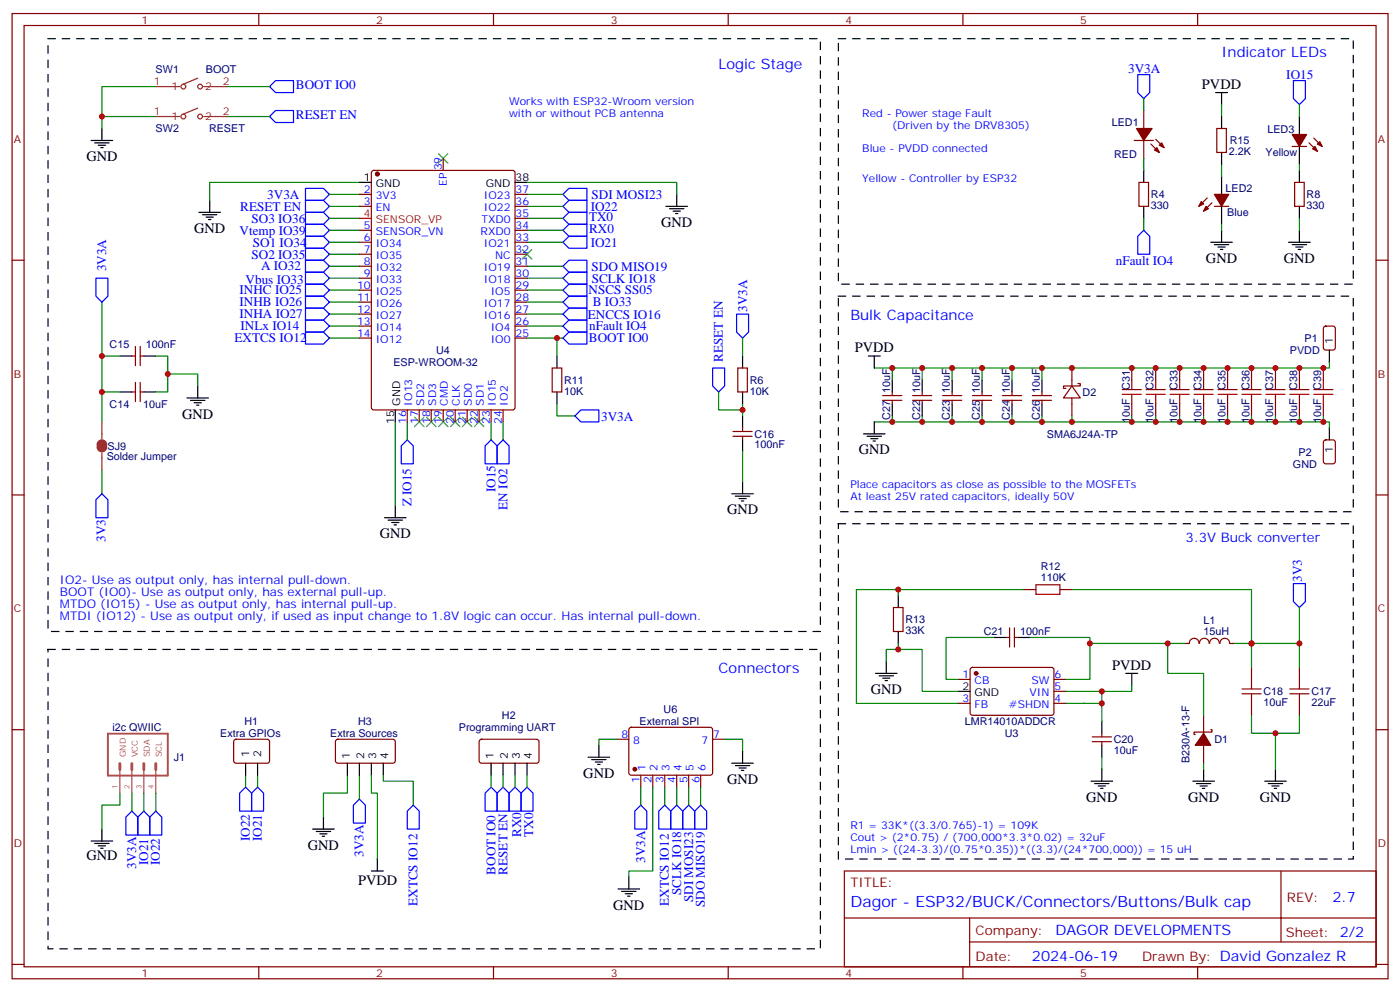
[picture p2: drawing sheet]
<svg xmlns="http://www.w3.org/2000/svg" width="412mm" height="292mm" viewBox="0 0 412 292" stroke-linecap="round" stroke-linejoin="round" font-family="sans-serif">
<g fill="none" stroke="#870000" stroke-width=".35">
<path d="M3.6 4h405.3v284.3h-405.3zM7.1 7.5h398.3v277.3h-398.3zM76.2 4v3.5M145.4 4v3.5M214.5 4v3.5M283.7 4v3.5M352.8 4v3.5M336.9 32.6v5.3M358.5 37.9h2.8v7h-2.8zM105.9 57.3h3.5M109.6 50.4l.5-.2h40.9l.7 .4v69.5l-.4 .6-41.2 .1-.6-.5-.1-69.4zM130.6 46.7v3.5"/>
<path d="M151.7 57.3h3.6M334.1 41.4h5.7M335.5 53.7h2.8v7.1h-2.8zM336.9 41.4v5.3M339.1 42.4l2.4 2.5M340.5 41l2.4 2.5M355.6 58.3l-2.4 2.5M357 59.7l-2.4 2.5M380.7 43.1h4.2M381.4 53.7h2.8v7.1h-2.8zM385.6 42.1l2.5 2.5M387 40.7l2.5 2.4"/>
<path d="M3.6 76.7h3.5M105.9 60.8h3.5M105.9 67.8h3.5M105.9 71.4h3.5M105.9 74.9h3.5M105.9 78.4h3.5M151.7 60.8h3.6M151.7 67.8h3.6M151.7 71.4h3.6M151.7 74.9h3.6M151.7 78.4h3.6M151.7 64.3h3.6"/>
<path d="M357.8 60.8h4.2M405.4 76.7h3.5M105.9 82h3.5M105.9 85.5h3.5M105.9 89h3.5M105.9 92.5h3.5M105.9 96.1h3.5M105.9 99.6h3.5M151.7 82h3.6M151.7 85.5h3.6M151.7 89h3.6M151.7 92.5h3.6"/>
<path d="M151.7 96.1h3.6M151.7 99.6h3.6M390.1 96.3l.5-.2h2.1l.6 .4 .1 5.9-.5 .7h-2.3l-.7-.4v-5.9zM38.8 115.5h1.1M38.8 104.9h1.1M39.9 102.1v5.6M39.9 112.6v5.7M41.3 102.1v5.6M41.3 112.6v5.7M41.3 115.5h1.1M41.3 104.9h1.1M162.7 108.4h2.8v7.1h-2.8z"/>
<path d="M217.3 108.4h2.9v7.1h-2.9zM260 117.9h5.7M260 116.5h5.7M262.9 115.5v1M262.9 117.9v1.1M268.9 117.9h5.6M268.9 116.5h5.6M271.7 115.5v1M271.7 117.9v1.1M277.7 117.9h5.6M277.7 116.5h5.6M280.5 115.5v1"/>
<path d="M280.5 117.9v1.1M286.5 117.9h5.6M286.5 116.5h5.6M289.3 115.5v1M289.3 117.9v1.1M295.3 117.9h5.7M295.3 116.5h5.7M298.1 115.5v1M298.1 117.9v1.1M304.1 117.9h5.7M304.1 116.5h5.7M307 115.5v1"/>
<path d="M307 117.9v1.1M315.8 113.7l2.4 3.5h-4.9zM315.8 108.4v5.3M315.8 117.2v5.3M317.5 113h.7v.7h-4.9v.7h.7M333.4 108.4v3.5M333.4 119v3.5M340.5 108.4v3.5M340.5 119v3.5M347.5 108.4v3.5M347.5 119v3.5M354.6 108.4v3.5"/>
<path d="M354.6 119v3.5M361.6 108.4v3.5M361.6 119v3.5M368.7 108.4v3.5M368.7 119v3.5M375.7 108.4v3.5M375.7 119v3.5M382.8 108.4v3.5M382.8 119v3.5M389.9 108.4v3.5M389.9 119v3.5M120 120.8v3.5"/>
<path d="M123.5 120.8v3.5M127 120.8v3.5M130.6 120.8v3.5M134.1 120.8v3.5M137.6 120.8v3.5M141.1 120.8v3.5M144.7 120.8v3.5M148.2 120.8v3.5M215.9 127.1h5.7M215.9 128.5h5.7M218.8 126v1.1M218.8 128.5v1.1"/>
<path d="M390.1 129.8l.5-.2h2.1l.6 .4 .1 5.9-.5 .7h-2.3l-.7-.4v-5.9zM3.6 145.8h3.5M405.4 145.8h3.5M263.2 179h2.8v7h-2.8zM301.7 173.7h3.5M312.2 173.7h3.6M286 196.8l.5-.2 23.5 .1 .5 .6-.1 13-.6 .4-23.6-.1-.4-.6v-12.7zM296.4 187.8h1M297.4 185v5.6M298.8 185v5.6M298.8 187.8h1.1M349.3 189.5h1"/>
<path d="M350.4 189.5a1.41 1.41 0 0 1 1.4-1.5 1.41 1.41 0 0 1 1.4 1.5M353.4 189.5a1.41 1.41 0 0 1 1.4-1.5 1.41 1.41 0 0 1 1.4 1.5M356.4 189.5a1.41 1.41 0 0 1 1.4-1.5 1.41 1.41 0 0 1 1.4 1.5M359.4 189.5a1.41 1.41 0 0 1 1.4-1.5 1.41 1.41 0 0 1 1.4 1.5M362.3 189.5h1.1M368.7 196.6v3.5M382.8 196.6v3.5M3.6 214.9h3.5M69.1 218l.4-.2h9.5l.4 .7-.1 5.9-.6 .4h-9.4l-.5-.7v-5.6zM99 218l.5-.2h16.5l.5 .7-.1 5.9-.7 .4h-16.5l-.4-.7v-5.6zM141.4 218l.5-.2h16.5l.4 .7-.1 5.9-.6 .4h-16.5l-.5-.7v-5.6zM181.7 217.8h3.5"/>
<path d="M185.5 214.4l.4-.2 23.6 .1 .4 .6v13l-.7 .5-23.5-.1-.5-.7v-12.7zM209.9 217.8h3.6M282.3 200.1h3.5M282.3 207.2h3.5M310.5 200.1h3.5M310.5 207.2h3.5M310.5 203.7h3.5M321.8 218.5h5.6M321.8 217.1h5.6M324.6 216v1.1M324.6 218.5v1M354.6 210.7v5.3"/>
<path d="M354.6 219.5v5.3M356.7 214.9h.3v.8h-5.2v.7h.3M368.7 207.2v3.5M382.8 207.2v3.5M405.4 214.9h3.5M188.8 228.4v3.5M192.3 228.4v3.5M195.8 228.4v3.5M199.4 228.4v3.5M202.9 228.4v3.5M206.4 228.4v3.5M248.7 256.6h156.7v28.2h-156.7z"/>
<path d="M377.4 256.6v20.9M248.8 270.4h156.4M285.7 277.5h119.5M285.7 270.4v14.1M3.6 284.1h3.5M76.2 284.8v3.5M145.4 284.8v3.5M214.5 284.8v3.5M283.7 284.8v3.5M352.8 284.8v3.5M405.4 284.1h3.5"/>
</g>
<g fill="none" stroke="#000" stroke-width=".35">
<path d="M30 37.9v3.5M358.1 27.3h3.5M359.9 27.3v3.5M359.9 34.3v3.6M382.8 34.3v5.3M26.8 41.4h6.4M27.9 42.1h4.2M29 42.8h2.1M29.7 43.5h.7M61.8 59v3.5M105.9 53.7h3.5M151.7 53.7h3.6"/>
<path d="M199.4 57.3v3.5M336.9 50.2v3.5M359.9 44.9v3.5M359.9 52v5.3M382.8 43.1v5.3M382.8 50.2v3.5M58.6 62.5h6.3M59.7 63.3h4.2M60.7 64h2.1M61.4 64.7h.7M196.2 60.8h6.3M197.2 61.5h4.3"/>
<path d="M198.3 62.2h2.1M199 62.9h.7M336.9 60.8v3.5M356.7 71.4h6.3M357.8 72.1h4.2M358.8 72.8h2.1M359.5 73.5h.7M359.9 60.8v5.3M359.9 67.8v3.6M379.6 71.4h6.4M380.7 72.1h4.2M381.7 72.8h2.2"/>
<path d="M382.4 73.5h.8M382.8 60.8v3.5M382.8 67.8v3.6M35.3 115.5h3.5M35.3 104.9h3.5M42.4 115.5h3.5M42.4 104.9h3.5M55.1 117.2h6.3M56.1 117.9h4.3M57.2 118.6h2.1M57.9 119.3h.7M58.2 113.7v3.5"/>
<path d="M164.1 104.9v3.5M164.1 115.5v3.5M218.8 104.9v3.5M218.8 115.5v3.5M255.8 104.9h3.5M257.6 104.9v3.5M262.9 111.9v3.6M262.9 119v3.5M271.7 111.9v3.6M271.7 119v3.5M280.5 111.9v3.6M280.5 119v3.5"/>
<path d="M289.3 111.9v3.6M289.3 119v3.5M298.1 111.9v3.6M298.1 119v3.5M307 111.9v3.6M307 119v3.5M391.6 103.1v3.5M116.5 120.8v3.5M218.8 122.5v3.5M218.8 129.6v3.5M254.4 127.8h6.3M255.4 128.5h4.3"/>
<path d="M256.5 129.2h2.1M257.2 129.9h.7M257.6 124.3v3.5M391.6 126v3.6M113.3 152.5h6.3M114.3 153.2h4.3M115.4 153.9h2.1M116.1 154.6h.7M116.5 149v3.5M215.6 145.5h6.3M216.6 146.2h4.3M217.7 146.9h2.1"/>
<path d="M218.4 147.6h.7M218.8 141.9v3.6M264.6 175.4v3.6M257.9 198.4h6.4M259 199.1h4.2M260 199.8h2.1M261.1 194.8v3.6M264.6 186v3.5M292.8 187.8h3.6M299.9 187.8h3.5M331.6 198.4h3.6M333.4 198.4v3.5"/>
<path d="M176.4 219.5v3.6M260.7 200.5h.7M282.3 203.7h3.5M324.6 212.5v3.5M324.6 219.5v3.6M72.4 224.8v3.6M75.9 224.8v3.6M102.3 224.8v3.6M105.9 224.8v3.6M109.4 224.8v3.6M112.9 224.8v3.6M144.7 224.8v3.6"/>
<path d="M148.2 224.8v3.6M151.7 224.8v3.6M155.3 224.8v3.6M173.2 223.1h6.4M174.3 223.8h4.2M175.4 224.5h2.1M176.1 225.2h.7M215.6 224.8h6.3M216.6 225.5h4.3M217.7 226.2h2.1M218.4 226.9h.7M218.8 221.3v3.5"/>
<path d="M321.4 230.1h6.4M322.5 230.8h4.2M323.5 231.5h2.1M324.2 232.2h.7M324.6 226.6v3.5M351.4 230.1h6.4M352.5 230.8h4.2M353.5 231.5h2.1M354.2 232.2h.7M354.6 226.6v3.5M372.6 230.1h6.3M373.6 230.8h4.3"/>
<path d="M374.7 231.5h2.1M375.4 232.2h.7M375.7 226.6v3.5M26.8 247.8h6.4M27.9 248.5h4.2M29 249.2h2.1M29.7 249.9h.7M30 244.2v3.6M92.1 244.2h6.4M93.2 244.9h4.2M94.2 245.6h2.1M94.9 246.3h.7"/>
<path d="M95.3 240.7v3.5M109.4 256.6h3.5M111.2 253v3.6M185.2 258.3v3.6M182.1 261.9h6.3M183.1 262.6h4.3M184.2 263.3h2.1M184.9 264h.7"/>
</g>
<g fill="#870000" stroke="#870000" stroke-width=".35">
<path d="M357.8 57.3h4.2l-2.1 3.5z"/>
<path d="M355.3 60.8l.7 .7-1.4 .7z"/>
<path d="M353.9 59.4l.7 .7-1.4 .7z"/>
<path d="M380.7 39.6h4.2l-2.1 3.5z"/>
<path d="M387.4 43.1l.7 1.5-1.4-.7z"/>
<path d="M388.1 42.4l.7-.7 .7 1.4z"/>
<path d="M354.6 216l2.1 3.5h-4.6z"/>
<path d="M340.1 44.2l.7-.7 .7 1.4z"/>
<path d="M341.5 42.8l.7-.7 .7 1.4z"/>
<path d="M334.8 37.9h4.6l-2.5 3.5z"/>
<circle cx="187" cy="226.6" r=".53"/>
<circle cx="287.5" cy="198.4" r=".53"/>
<circle cx="111.2" cy="51.3" r=".53"/>
</g>
<g fill="none" stroke="#008700" stroke-width=".35">
<path d="M45.9 34.3h-15.9v3.6M45.9 25.5h-15.9v8.8M67.1 25.5h12.3M67.1 34.3h12.3M336.9 29v3.6M359.9 30.8v3.5M382.8 30.8v3.5M97 57.3h8.9M105.9 53.7h-44.1v5.3M155.3 53.7h44.1v3.6M155.3 57.3h10.5M336.9 46.7v3.5"/>
<path d="M359.9 48.4v3.6M382.8 48.4v1.8M97 78.4h8.9M97 64.3h8.9M97 67.8h8.9M97 60.8h8.9M97 71.4h8.9M97 74.9h8.9M155.3 78.4h10.5M155.3 64.3h10.5M155.3 67.8h10.5M155.3 60.8h10.5"/>
<path d="M155.3 71.4h10.5M336.9 64.3v3.5M359.9 66.1v1.7M382.8 64.3v3.5M30 89v35.3M97 99.6h8.9M97 82h8.9M97 85.5h8.9M97 96.1h8.9M97 92.5h8.9M97 89h8.9M155.3 99.6h10.5"/>
<path d="M155.3 82h10.5M155.3 85.5h10.5M155.3 96.1h10.5M155.3 92.5h10.5M155.3 89h10.5M164.1 99.6v5.3M218.8 99.6v5.3M30 115.5h5.3M30 104.9h5.3M45.9 104.9h3.5v10.6h-3.5M49.4 110.2h8.8v3.5M164.1 119v3.5h5.3"/>
<path d="M211.7 115.5v5.3h7.1M218.8 119v3.5M262.9 108.4v3.5M271.7 108.4v3.5M280.5 108.4v3.5M289.3 108.4v3.5M298.1 108.4v3.5M307 108.4v3.5M391.6 106.6v1.8h-134M30 138.4v7.1M116.5 124.3v24.7M120 124.3v5.3"/>
<path d="M144.7 124.3v5.3M148.2 124.3v5.3M218.8 133.1v8.8M257.6 124.3h134v1.7M262.9 122.5v1.8M271.7 122.5v1.8M280.5 122.5v1.8M289.3 122.5v1.8M298.1 122.5v1.8M307 122.5v1.8M315.8 122.5v1.8M333.4 122.5v1.8"/>
<path d="M340.5 122.5v1.8M347.5 122.5v1.8M354.6 122.5v1.8M361.6 122.5v1.8M368.7 122.5v1.8M375.7 122.5v1.8M382.8 122.5v1.8M389.9 122.5v1.8M264.6 173.7v1.7M301.7 173.7h-49.4v33.5h30M315.8 173.7h52.9v22.9M382.8 179v10.5h-19.4"/>
<path d="M261.1 194.8v-3.5h10.6v12.4h10.6M264.6 189.5v1.8M292.8 187.8h-14.1v12.3h3.6M303.4 187.8h17.7v12.3h-7.1M321.1 189.5h28.2M344 189.5v8.9h10.6v12.3M382.8 189.5v7.1M181.7 217.8h-5.3v1.7M213.5 217.8h5.3v3.5M324.6 203.7v3.5h-10.6M324.6 207.2v5.3M333.4 201.9v1.8h-19.4"/>
<path d="M368.7 210.7v5.3h14.1v-5.3M375.7 216v10.6M35.3 233.6v3.6h-5.3v7M38.8 233.6v5.3M42.4 233.6v5.3M45.9 233.6v5.3M72.4 228.4v3.5M75.9 228.4v3.5M102.3 228.4v5.2h-7v7.1M105.9 228.4v7M109.4 228.4v5.2h1.8v19.4M112.9 228.4v1.7h8.8v7.1"/>
<path d="M144.7 228.4v3.5M148.2 228.4v3.5M151.7 228.4v3.5M155.3 228.4v3.5M188.8 231.9v5.3M192.3 231.9v24.7h-7.1v1.7M195.8 231.9v5.3M199.4 231.9v5.3M202.9 231.9v5.3M206.4 231.9v5.3M324.6 223.1v3.5M354.6 224.8v1.8"/>
</g>
<g fill="none" stroke="#00f" stroke-width=".35">
<path d="M79.4 25.5l1.8-1.8h5.3v3.6h-5.3zM81.2 32.6h5.3v3.5h-5.3l-1.8-1.8zM335.2 22h3.5v5.3l-1.8 1.7-1.7-1.7zM381 23.7h3.6v5.3l-1.8 1.8-1.8-1.8zM90 59h5.3l1.7 1.8-1.7 1.7h-5.3zM90 55.5h5.3l1.7 1.8-1.7 1.7h-5.3zM165.8 57.3l1.8-1.8h5.3v3.5h-5.3zM90 66.1h5.3l1.7 1.7-1.7 1.8h-5.3zM90 69.6h5.3l1.7 1.8-1.7 1.7h-5.3zM90 73.1h5.3l1.7 1.8-1.7 1.8h-5.3zM90 62.5h5.3l1.7 1.8-1.7 1.8h-5.3zM90 76.7h5.3l1.7 1.7-1.7 1.8h-5.3z"/>
<path d="M165.8 64.3l1.8-1.8h5.3v3.6h-5.3zM165.8 67.8l1.8-1.7h5.3v3.5h-5.3zM165.8 78.4l1.8-1.7h5.3v3.5h-5.3zM165.8 60.8l1.8-1.8h5.3v3.5h-5.3zM165.8 71.4l1.8-1.8h5.3v3.5h-5.3zM336.9 67.8l1.8 1.8v5.3h-3.5v-5.3zM28.3 82h3.5v5.2l-1.8 1.8-1.7-1.8zM90 97.8h5.3l1.7 1.8-1.7 1.8h-5.3zM90 83.7h5.3l1.7 1.8-1.7 1.7h-5.3zM90 87.2h5.3l1.7 1.8-1.7 1.8h-5.3zM90 90.8h5.3l1.7 1.7-1.7 1.8h-5.3zM90 94.3h5.3l1.7 1.8-1.7 1.7h-5.3z"/>
<path d="M90 80.2h5.3l1.7 1.8-1.7 1.7h-5.3zM165.8 99.6l1.8-1.8h5.3v3.6h-5.3zM165.8 82l1.8-1.8h5.3v3.5h-5.3zM165.8 85.5l1.8-1.8h5.3v3.5h-5.3zM165.8 96.1l1.8-1.8h5.3v3.5h-5.3zM165.8 89l1.8-1.8h5.3v3.6h-5.3zM165.8 92.5l1.8-1.7h5.3v3.5h-5.3zM217 92.5h3.5v5.3l-1.7 1.8-1.8-1.8zM209.9 108.4h3.6v5.3l-1.8 1.8-1.8-1.8zM120 129.6l1.7 1.7v5.3h-3.5v-5.3zM144.7 129.6l1.7 1.7v5.3h-3.5v-5.3zM148.2 129.6l1.8 1.7v5.3h-3.6v-5.3z"/>
<path d="M169.4 122.5l1.7-1.7h5.3v3.5h-5.3zM30 145.5l1.8 1.7v5.3h-3.5v-5.3zM381 171.9h3.6v5.3l-1.8 1.8-1.8-1.8zM38.8 238.9l1.8 1.8v5.3h-3.5v-5.3zM42.4 238.9l1.7 1.8v5.3h-3.5v-5.3zM72.4 231.9l1.7 1.7v5.3h-3.5v-5.3zM75.9 231.9l1.7 1.7v5.3h-3.5v-5.3zM105.9 235.4l1.7 1.8v5.3h-3.5v-5.3zM121.7 237.2l1.8 1.7v5.3h-3.5v-5.3zM144.7 231.9l1.7 1.7v5.3h-3.5v-5.3zM148.2 231.9l1.8 1.7v5.3h-3.6v-5.3zM151.7 231.9l1.8 1.7v5.3h-3.5v-5.3z"/>
<path d="M155.3 231.9l1.7 1.7v5.3h-3.5v-5.3zM188.8 237.2l1.7 1.7v5.3h-3.5v-5.3zM194.1 238.9l1.7-1.7 1.8 1.7v5.3h-3.5zM199.4 237.2l1.7 1.7v5.3h-3.5v-5.3zM202.9 237.2l1.7 1.7v5.3h-3.5v-5.3zM206.4 237.2l1.8 1.7v5.3h-3.6v-5.3zM44.1 240.7l1.8-1.8 1.8 1.8v5.3h-3.6z"/>
</g>
<g fill="none" stroke="#3c3" stroke-width=".35">
<path d="M129.2 45.3l2.8 2.8M132 45.3l-2.8 2.8M153.8 73.5l2.9 2.8M156.7 73.5l-2.9 2.8M122.1 122.9l2.8 2.8M124.9 122.9l-2.8 2.8M125.6 122.9l2.8 2.8M128.4 122.9l-2.8 2.8M129.2 122.9l2.8 2.8M132 122.9l-2.8 2.8M132.7 122.9l2.8 2.8M135.5 122.9l-2.8 2.8"/>
<path d="M136.2 122.9l2.8 2.8M139 122.9l-2.8 2.8M139.7 122.9l2.9 2.8M142.6 122.9l-2.9 2.8"/>
</g>
<g fill="none" stroke="#8c2424" stroke-width=".35">
<path d="M45.9 34.3h7.1M45.9 25.5h7.1M58.2 31.9l-4.2 1.7M58.2 23l-4.2 1.8M60 34.3h7.1M60 25.5h7.1M30 124.3v4.9M30 133.5v4.9"/>
<circle cx="54" cy="25.5" r=".71"/>
<circle cx="54" cy="34.3" r=".71"/>
<circle cx="58.9" cy="25.5" r=".71"/>
<circle cx="58.9" cy="34.3" r=".71"/>
</g>
<path d="M31.8 216.1h17.6v12.4h-17.6z" fill="none" stroke="#a64a4a" stroke-width=".56"/>
<path d="M35.3 224.9v1.8M38.8 224.9v1.8M42.4 224.9v1.8M45.9 224.9v1.8" fill="none" stroke="#a64a4a" stroke-width=".85"/>
<path d="M35.3 226.7v6.9M38.8 226.7v6.9M42.4 226.7v6.9M45.9 226.7v6.9" fill="none" stroke="#a64a4a" stroke-width=".35"/>
<path d="M29.3 131a.71 .71 0 0 1 .7-.7 .71 .71 0 0 1 .7 .7M29.3 131.7a.71 .71 0 0 0 .7 .7 .71 .71 0 0 0 .7-.7" fill="none" stroke="#8c2424" stroke-width="1.8"/>
<g fill="none" stroke="#a10000" stroke-width=".35">
<path d="M330.6 116.2h5.6M330.6 114.8h5.6M333.4 111.9v2.9M333.4 116.2v2.8M337.6 116.2h5.7M337.6 114.8h5.7M340.5 111.9v2.9M340.5 116.2v2.8M344.7 116.2h5.6M344.7 114.8h5.6M347.5 111.9v2.9M347.5 116.2v2.8"/>
<path d="M351.8 116.2h5.6M351.8 114.8h5.6M354.6 111.9v2.9M354.6 116.2v2.8M358.8 116.2h5.7M358.8 114.8h5.7M361.6 111.9v2.9M361.6 116.2v2.8M365.9 116.2h5.6M365.9 114.8h5.6M368.7 111.9v2.9M368.7 116.2v2.8"/>
<path d="M372.9 116.2h5.7M372.9 114.8h5.7M375.7 111.9v2.9M375.7 116.2v2.8M380 116.2h5.6M380 114.8h5.6M382.8 111.9v2.9M382.8 116.2v2.8M387 116.2h5.7M387 114.8h5.7M389.9 111.9v2.9M389.9 116.2v2.8"/>
<path d="M305.2 172.3h7v2.8h-7zM365.9 204.4h5.6M365.9 203h5.6M368.7 200.1v2.9M368.7 204.4v2.8M380 204.4h5.6M380 203h5.6M382.8 200.1v2.9M382.8 204.4v2.8"/>
</g>
<path d="M105.9 64.3h3.5" fill="none" stroke="#f00" stroke-width=".35"/>
<path d="M14.1 11.4h227.6v174.6h-227.6zM247 11.4h151.7v72.3h-151.7zM247 87.2h151.7v63.5h-151.7zM247 154.3h151.7v98.7h-151.7zM14.1 191.3h227.6v88.2h-227.6z" fill="none" stroke="#000" stroke-width=".35" stroke-dasharray="2.1 2.1"/>
<g fill="#c00">
<circle cx="30" cy="104.9" r=".88"/>
<circle cx="30" cy="115.5" r=".88"/>
<circle cx="280.5" cy="124.3" r=".88"/>
<circle cx="271.7" cy="124.3" r=".88"/>
<circle cx="262.9" cy="124.3" r=".88"/>
<circle cx="262.9" cy="108.4" r=".88"/>
<circle cx="271.7" cy="108.4" r=".88"/>
<circle cx="280.5" cy="108.4" r=".88"/>
<circle cx="315.8" cy="124.3" r=".88"/>
<circle cx="307" cy="124.3" r=".88"/>
<circle cx="298.1" cy="124.3" r=".88"/>
<circle cx="289.3" cy="124.3" r=".88"/>
<circle cx="289.3" cy="108.4" r=".88"/>
<circle cx="298.1" cy="108.4" r=".88"/>
<circle cx="307" cy="108.4" r=".88"/>
<circle cx="324.6" cy="207.2" r=".88"/>
<circle cx="324.6" cy="203.7" r=".88"/>
<circle cx="321.1" cy="189.5" r=".88"/>
<circle cx="368.7" cy="189.5" r=".88"/>
<circle cx="344" cy="189.5" r=".88"/>
<circle cx="164.1" cy="99.6" r=".88"/>
<circle cx="382.8" cy="189.5" r=".88"/>
<circle cx="375.7" cy="216" r=".88"/>
<circle cx="218.8" cy="120.8" r=".88"/>
<circle cx="49.4" cy="110.2" r=".88"/>
<circle cx="264.6" cy="173.7" r=".88"/>
<circle cx="264.6" cy="191.3" r=".88"/>
<circle cx="333.4" cy="108.4" r=".88"/>
<circle cx="340.5" cy="108.4" r=".88"/>
<circle cx="347.5" cy="108.4" r=".88"/>
<circle cx="354.6" cy="108.4" r=".88"/>
<circle cx="361.6" cy="108.4" r=".88"/>
<circle cx="368.7" cy="108.4" r=".88"/>
<circle cx="375.7" cy="108.4" r=".88"/>
<circle cx="382.8" cy="108.4" r=".88"/>
<circle cx="389.9" cy="108.4" r=".88"/>
<circle cx="333.4" cy="124.3" r=".88"/>
<circle cx="340.5" cy="124.3" r=".88"/>
<circle cx="347.5" cy="124.3" r=".88"/>
<circle cx="354.6" cy="124.3" r=".88"/>
<circle cx="361.6" cy="124.3" r=".88"/>
<circle cx="368.7" cy="124.3" r=".88"/>
<circle cx="375.7" cy="124.3" r=".88"/>
<circle cx="382.8" cy="124.3" r=".88"/>
<circle cx="389.9" cy="124.3" r=".88"/>
<circle cx="315.8" cy="108.4" r=".88"/>
<circle cx="30" cy="34.3" r=".88"/>
</g>
<text font-size="4.6" fill="#00f" x="250.5" y="267.2">Dagor - ESP32/BUCK/Connectors/Buttons/Bulk cap</text>
<g font-size="4.2" fill="#00f">
<text x="359.9" y="16.7">Indicator LEDs</text>
<text x="211.7" y="20.2">Logic Stage</text>
<text x="250.5" y="94.3">Bulk Capacitance</text>
<text x="211.7" y="198.4">Connectors</text>
<text x="392.5" y="265.8">2.7</text>
<text x="310.9" y="275.4">DAGOR DEVELOPMENTS</text>
<text x="304" y="283.2">2024-06-19</text>
</g>
<g font-size="4.2">
<text x="354.1" y="26.2">PVDD</text>
<text x="25.4" y="47.5">GND</text>
<text x="57.2" y="68.6">GND</text>
<text x="194.8" y="66.9">GND</text>
<text x="355.3" y="77.5">GND</text>
<text x="378.2" y="77.4">GND</text>
<text x="251.8" y="103.8">PVDD</text>
<text x="53.7" y="123.3">GND</text>
<text x="253" y="133.8">GND</text>
<text x="214.2" y="151.5">GND</text>
<text x="111.9" y="158.6">GND</text>
<text x="327.6" y="197.2">PVDD</text>
<text x="256.5" y="204.4">GND</text>
<text x="171.8" y="229.1">GND</text>
<text x="214.2" y="230.9">GND</text>
<text x="320" y="236.2">GND</text>
<text x="350" y="236.2">GND</text>
<text x="371.2" y="236.2">GND</text>
<text x="90.7" y="250.4">GND</text>
<text x="25.4" y="253.4">GND</text>
<text x="105.5" y="260.6">PVDD</text>
<text x="180.7" y="267.9">GND</text>
</g>
<g font-size="3.9" fill="#00f">
<text x="332.3" y="21.5">3V3A</text>
<text x="378.9" y="23.2">IO15</text>
<text x="87.2" y="26.4">BOOT IO0</text>
<text x="87.2" y="35.2">RESET EN</text>
<text x="78.7" y="58.5">3V3A</text>
<text x="174.3" y="58.5">SDI MOSI23</text>
<text x="70.8" y="62.1">RESET EN</text>
<text x="74.1" y="65.6">SO3 IO36</text>
<text x="173.5" y="65.1">TX0</text>
<text x="174" y="62.1">IO22</text>
<text x="70.6" y="69.1">Vtemp IO39</text>
<text x="173.5" y="68.6">RX0</text>
<text x="74.1" y="76.2">SO2 IO35</text>
<text x="74.5" y="72.6">SO1 IO34</text>
<text x="174" y="72.6">IO21</text>
<text x="328.7" y="77.9">nFault IO4</text>
<text x="31.2" y="79.9" transform="rotate(-90 31.2 79.9)">3V3A</text>
<text x="72.4" y="83.7">Vbus IO33</text>
<text x="76.9" y="79.7">A IO32</text>
<text x="174.3" y="79.7">SDO MISO19</text>
<text x="174.3" y="83.2">SCLK IO18</text>
<text x="70.6" y="86.7">INHC IO25</text>
<text x="173.4" y="86.7">NSCS SS05</text>
<text x="70.6" y="90.3">INHB IO26</text>
<text x="70.6" y="93.8">INHA IO27</text>
<text x="173.2" y="93.8">ENCCS IO16</text>
<text x="174.6" y="90.3">B IO33</text>
<text x="220.1" y="91.8" transform="rotate(-90 220.1 91.8)">3V3A</text>
<text x="69.1" y="100.8">EXTCS IO12</text>
<text x="70.9" y="97.3">INLx IO14</text>
<text x="173.5" y="100.9">BOOT IO0</text>
<text x="173.6" y="97.3">nFault IO4</text>
<text x="213" y="106.6" transform="rotate(-90 213 106.6)">RESET EN</text>
<text x="177.1" y="123.9">3V3A</text>
<text x="121.2" y="149.2" transform="rotate(-90 121.2 149.2)">Z IO15</text>
<text x="145.9" y="144.9" transform="rotate(-90 145.9 144.9)">IO15</text>
<text x="149.5" y="150.2" transform="rotate(-90 149.5 150.2)">EN IO2</text>
<text x="31.1" y="159.6" transform="rotate(-90 31.1 159.6)">3V3</text>
<text x="349.3" y="159.6">3.3V Buck converter</text>
<text x="383.5" y="171.4" transform="rotate(-90 383.5 171.4)">3V3</text>
<text x="73.6" y="247.8" transform="rotate(-90 73.6 247.8)">IO22</text>
<text x="77.1" y="247.8" transform="rotate(-90 77.1 247.8)">IO21</text>
<text x="153.5" y="246.6" transform="rotate(-90 153.5 246.6)">RX0</text>
<text x="157" y="246.6" transform="rotate(-90 157 246.6)">TX0</text>
<text x="40.1" y="255.9" transform="rotate(-90 40.1 255.9)">3V3A</text>
<text x="43.6" y="254.9" transform="rotate(-90 43.6 254.9)">IO21</text>
<text x="47.1" y="254.9" transform="rotate(-90 47.1 254.9)">IO22</text>
<text x="107.1" y="252.4" transform="rotate(-90 107.1 252.4)">3V3A</text>
<text x="145.9" y="257.7" transform="rotate(-90 145.9 257.7)">BOOT IO0</text>
<text x="149.5" y="257.7" transform="rotate(-90 149.5 257.7)">RESET EN</text>
<text x="190" y="254.1" transform="rotate(-90 190 254.1)">3V3A</text>
<text x="200.6" y="263.6" transform="rotate(-90 200.6 263.6)">SCLK IO18</text>
<text x="123" y="266.9" transform="rotate(-90 123 266.9)">EXTCS IO12</text>
<text x="197.1" y="266.9" transform="rotate(-90 197.1 266.9)">EXTCS IO12</text>
<text x="204.2" y="265.8" transform="rotate(-90 204.2 265.8)">SDI MOSI23</text>
<text x="207.7" y="267.3" transform="rotate(-90 207.7 267.3)">SDO MISO19</text>
</g>
<g font-size="3.9" fill="#800">
<text x="250.5" y="261.2">TITLE:</text>
<text x="379.1" y="265.8">REV:</text>
<text x="287.4" y="275.4">Company:</text>
<text x="378.8" y="276">Sheet: 2/2</text>
<text x="287.4" y="283">Date:</text>
<text x="336.5" y="283.1">Drawn By: David Gonzalez R</text>
</g>
<g font-size="3.5" fill="#00f">
<text x="17.7" y="171.9">IO2- Use as output only, has internal pull-down.</text>
<text x="17.7" y="179">MTDO (IO15) - Use as output only, has internal pull-up.</text>
<text x="17.7" y="175.4">BOOT (IO0)- Use as output only, has external pull-up.</text>
<text x="17.7" y="182.5">MTDI (IO12) - Use as output only, if used as input change to 1.8V logic can occur. Has internal pull-down.</text>
</g>
<g font-size="3.2" fill="#800">
<text x="41.7" y="7">1</text>
<text x="110.8" y="7">2</text>
<text x="180" y="7">3</text>
<text x="249.1" y="7">4</text>
<text x="318.2" y="7">5</text>
<text x="4.1" y="42.1">A</text>
<text x="405.9" y="42.1">A</text>
<text x="4.1" y="111.2">B</text>
<text x="405.9" y="111.2">B</text>
<text x="4.1" y="180.4">C</text>
<text x="405.9" y="180.4">C</text>
<text x="4.1" y="249.5">D</text>
<text x="405.9" y="249.5">D</text>
<text x="41.7" y="287.8">1</text>
<text x="110.8" y="287.8">2</text>
<text x="180" y="287.8">3</text>
<text x="249.1" y="287.8">4</text>
<text x="318.2" y="287.8">5</text>
</g>
<g font-size="3.2" fill="#000080">
<text x="45.9" y="21.4">SW1</text>
<text x="60.6" y="21.4">BOOT</text>
<text x="45.9" y="39">SW2</text>
<text x="61.6" y="39">RESET</text>
<text x="327.5" y="37.2">LED1</text>
<text x="373.4" y="39.1">LED3</text>
<text x="328.2" y="46.5">RED</text>
<text x="362" y="45.7">2.2K</text>
<text x="362.3" y="42.5">R15</text>
<text x="372.8" y="46.1">Yellow</text>
<text x="339.1" y="58.5">R4</text>
<text x="361" y="56.6">LED2</text>
<text x="384.9" y="58.4">R8</text>
<text x="339.1" y="61.5">330</text>
<text x="361.5" y="63.7">Blue</text>
<text x="384.9" y="61.6">330</text>
<text x="384.3" y="100.7">P1</text>
<text x="32.3" y="102.5">C15</text>
<text x="43" y="102.5">100nF</text>
<text x="115.9" y="107.8">ESP-WROOM-32</text>
<text x="128.5" y="104.3">U4</text>
<text x="380" y="104.3">PVDD</text>
<text x="166.2" y="113.1">R11</text>
<text x="220.9" y="113.1">R6</text>
<text x="166.2" y="116.2">10K</text>
<text x="220.9" y="116.2">10K</text>
<text x="262.2" y="115.7" transform="rotate(-90 262.2 115.7)">10uF</text>
<text x="271" y="115.7" transform="rotate(-90 271 115.7)">10uF</text>
<text x="279.9" y="115.7" transform="rotate(-90 279.9 115.7)">10uF</text>
<text x="288.7" y="115.7" transform="rotate(-90 288.7 115.7)">10uF</text>
<text x="297.5" y="115.7" transform="rotate(-90 297.5 115.7)">10uF</text>
<text x="306.3" y="115.7" transform="rotate(-90 306.3 115.7)">10uF</text>
<text x="318.9" y="116.6">D2</text>
<text x="332.8" y="115" transform="rotate(-90 332.8 115)">C31</text>
<text x="339.9" y="115" transform="rotate(-90 339.9 115)">C32</text>
<text x="346.9" y="115" transform="rotate(-90 346.9 115)">C33</text>
<text x="354" y="115" transform="rotate(-90 354 115)">C34</text>
<text x="361" y="115" transform="rotate(-90 361 115)">C35</text>
<text x="368.1" y="115" transform="rotate(-90 368.1 115)">C36</text>
<text x="375.1" y="115" transform="rotate(-90 375.1 115)">C37</text>
<text x="382.2" y="115" transform="rotate(-90 382.2 115)">C38</text>
<text x="389.2" y="115" transform="rotate(-90 389.2 115)">C39</text>
<text x="32.3" y="120.1">C14</text>
<text x="42.1" y="120.1">10uF</text>
<text x="262.2" y="123.8" transform="rotate(-90 262.2 123.8)">C27</text>
<text x="271" y="123.8" transform="rotate(-90 271 123.8)">C22</text>
<text x="279.9" y="123.8" transform="rotate(-90 279.9 123.8)">C23</text>
<text x="288.7" y="123.8" transform="rotate(-90 288.7 123.8)">C25</text>
<text x="297.5" y="123.8" transform="rotate(-90 297.5 123.8)">C24</text>
<text x="306.3" y="123.8" transform="rotate(-90 306.3 123.8)">C26</text>
<text x="332.8" y="124.5" transform="rotate(-90 332.8 124.5)">10uF</text>
<text x="339.9" y="124.5" transform="rotate(-90 339.9 124.5)">10uF</text>
<text x="346.9" y="124.5" transform="rotate(-90 346.9 124.5)">10uF</text>
<text x="354" y="124.5" transform="rotate(-90 354 124.5)">10uF</text>
<text x="361" y="124.5" transform="rotate(-90 361 124.5)">10uF</text>
<text x="368.1" y="124.5" transform="rotate(-90 368.1 124.5)">10uF</text>
<text x="375.1" y="124.5" transform="rotate(-90 375.1 124.5)">10uF</text>
<text x="382.1" y="124.5" transform="rotate(-90 382.1 124.5)">10uF</text>
<text x="389.2" y="124.5" transform="rotate(-90 389.2 124.5)">10uF</text>
<text x="222.3" y="128.9">C16</text>
<text x="308.4" y="129">SMA6J24A-TP</text>
<text x="31.4" y="135.6">Solder Jumper</text>
<text x="31.7" y="132.6">SJ9</text>
<text x="222.3" y="132.1">100nF</text>
<text x="380.9" y="137.8">GND</text>
<text x="382.5" y="134.2">P2</text>
<text x="306.6" y="171.2">110K</text>
<text x="306.6" y="168">R12</text>
<text x="266.7" y="183.7">R13</text>
<text x="354.5" y="183.8">L1</text>
<text x="266.7" y="186.8">33K</text>
<text x="289.8" y="187.2">C21</text>
<text x="300.5" y="187.2">100nF</text>
<text x="354.5" y="187">15uH</text>
<text x="372.2" y="208">10uF</text>
<text x="372.2" y="204.8">C18</text>
<text x="386.3" y="208">22uF</text>
<text x="386.3" y="204.8">C17</text>
<text x="33.1" y="215.4">i2c QWIIC</text>
<text x="72" y="213.6">H1</text>
<text x="105.5" y="213.6">H3</text>
<text x="135.2" y="215.4">Programming UART</text>
<text x="147.9" y="211.8">H2</text>
<text x="188.4" y="213.6">External SPI</text>
<text x="195.5" y="210.1">U6</text>
<text x="284.2" y="213.6">LMR14010ADDCR</text>
<text x="64.9" y="217.2">Extra GPIOs</text>
<text x="97.3" y="217.2">Extra Sources</text>
<text x="296" y="217.2">U3</text>
<text x="328.1" y="219">C20</text>
<text x="357.8" y="218.9">D1</text>
<text x="51.2" y="224.2">J1</text>
<text x="328.1" y="222.1">10uF</text>
<text x="350.4" y="224.9" transform="rotate(-90 350.4 224.9)">B230A-13-F</text>
</g>
<g font-size="3.2" fill="#8d2323">
<text x="45.3" y="25.2">1</text>
<text x="50.5" y="26.6">1</text>
<text x="60.5" y="26.6">2</text>
<text x="65.7" y="25.2">2</text>
<text x="45.3" y="34">1</text>
<text x="50.5" y="35.4">1</text>
<text x="60.5" y="35.4">2</text>
<text x="65.7" y="34">2</text>
</g>
<g font-size="3.2" fill="#00f">
<text x="150" y="30.8">Works with ESP32-Wroom version</text>
<text x="150" y="34.3">with or without PCB antenna</text>
<text x="254" y="34.3">Red - Power stage Fault</text>
<text x="262.9" y="37.9">(Driven by the DRV8305)</text>
<text x="254" y="44.9">Blue - PVDD connected</text>
<text x="130.2" y="50.2" transform="rotate(-90 130.2 50.2)">39</text>
<text x="254" y="53.7">Yellow - Controller by ESP32</text>
<text x="107.2" y="56.9">2</text>
<text x="110.7" y="58.7">3V3</text>
<text x="131.6" y="54.8" transform="rotate(-90 131.6 54.8)">EP</text>
<text x="142.6" y="58.7">IO23</text>
<text x="151.9" y="56.9">37</text>
<text x="107.2" y="60.4">3</text>
<text x="110.7" y="62.2">EN</text>
<text x="141.8" y="65.7">TXD0</text>
<text x="142.6" y="62.2">IO22</text>
<text x="151.9" y="64">35</text>
<text x="151.9" y="60.4">36</text>
<text x="107.2" y="67.5">5</text>
<text x="107.2" y="71">6</text>
<text x="110.7" y="69.3">SENSOR_VN</text>
<text x="141.6" y="69.3">RXD0</text>
<text x="151.9" y="71">33</text>
<text x="151.9" y="67.5">34</text>
<text x="107.2" y="74.5">7</text>
<text x="110.7" y="72.8">IO34</text>
<text x="110.7" y="76.3">IO35</text>
<text x="142.6" y="72.8">IO21</text>
<text x="145.8" y="76.3">NC</text>
<text x="151.9" y="74.5">32</text>
<text x="107.2" y="78.1">8</text>
<text x="107.2" y="81.6">9</text>
<text x="110.7" y="79.8">IO32</text>
<text x="110.7" y="83.4">IO33</text>
<text x="142.6" y="83.4">IO18</text>
<text x="142.6" y="79.8">IO19</text>
<text x="151.9" y="81.6">30</text>
<text x="151.9" y="78.1">31</text>
<text x="105.2" y="85.1">10</text>
<text x="105.2" y="88.7">11</text>
<text x="110.7" y="86.9">IO25</text>
<text x="144.6" y="86.9">IO5</text>
<text x="151.9" y="88.7">28</text>
<text x="151.9" y="85.1">29</text>
<text x="105.2" y="92.2">12</text>
<text x="105.2" y="95.7">13</text>
<text x="110.7" y="90.4">IO26</text>
<text x="110.7" y="93.9">IO27</text>
<text x="142.6" y="93.9">IO16</text>
<text x="142.6" y="90.4">IO17</text>
<text x="151.9" y="95.7">26</text>
<text x="151.9" y="92.2">27</text>
<text x="105.2" y="99.2">14</text>
<text x="110.7" y="97.5">IO14</text>
<text x="110.7" y="101">IO12</text>
<text x="144.6" y="101">IO0</text>
<text x="144.6" y="97.5">IO4</text>
<text x="151.9" y="99.2">25</text>
<text x="121.4" y="119.5" transform="rotate(-90 121.4 119.5)">IO13</text>
<text x="124.9" y="119.5" transform="rotate(-90 124.9 119.5)">SD2</text>
<text x="128.4" y="119.5" transform="rotate(-90 128.4 119.5)">SD3</text>
<text x="132" y="119.5" transform="rotate(-90 132 119.5)">CMD</text>
<text x="135.5" y="119.5" transform="rotate(-90 135.5 119.5)">CLK</text>
<text x="139" y="119.5" transform="rotate(-90 139 119.5)">SD0</text>
<text x="142.6" y="119.5" transform="rotate(-90 142.6 119.5)">SD1</text>
<text x="146.1" y="119.5" transform="rotate(-90 146.1 119.5)">IO15</text>
<text x="149.6" y="119.5" transform="rotate(-90 149.6 119.5)">IO2</text>
<text x="119.6" y="125" transform="rotate(-90 119.6 125)">16</text>
<text x="123.2" y="125" transform="rotate(-90 123.2 125)">17</text>
<text x="126.7" y="125" transform="rotate(-90 126.7 125)">18</text>
<text x="130.2" y="125" transform="rotate(-90 130.2 125)">19</text>
<text x="133.7" y="125" transform="rotate(-90 133.7 125)">20</text>
<text x="137.3" y="125" transform="rotate(-90 137.3 125)">21</text>
<text x="140.8" y="125" transform="rotate(-90 140.8 125)">22</text>
<text x="144.3" y="125" transform="rotate(-90 144.3 125)">23</text>
<text x="147.8" y="125" transform="rotate(-90 147.8 125)">24</text>
<text x="250.5" y="143.7">Place capacitors as close as possible to the MOSFETs</text>
<text x="250.5" y="147.2">At least 25V rated capacitors, ideally 50V</text>
<text x="283.6" y="199.8">1</text>
<text x="287.1" y="201.5">CB</text>
<text x="303.9" y="201.5">SW</text>
<text x="310.7" y="203.3">5</text>
<text x="310.7" y="199.8">6</text>
<text x="283.6" y="206.8">3</text>
<text x="287.1" y="208.6">FB</text>
<text x="297.2" y="208.6">#SHDN</text>
<text x="303.3" y="205.1">VIN</text>
<text x="310.7" y="206.8">4</text>
<text x="183" y="217.4">8</text>
<text x="186.5" y="219.2">8</text>
<text x="206.6" y="219.2">7</text>
<text x="210.1" y="217.4">7</text>
<text x="190.2" y="227" transform="rotate(-90 190.2 227)">1</text>
<text x="193.7" y="227" transform="rotate(-90 193.7 227)">2</text>
<text x="197.2" y="227" transform="rotate(-90 197.2 227)">3</text>
<text x="200.8" y="227" transform="rotate(-90 200.8 227)">4</text>
<text x="204.3" y="227" transform="rotate(-90 204.3 227)">5</text>
<text x="207.8" y="227" transform="rotate(-90 207.8 227)">6</text>
<text x="188.4" y="230.5" transform="rotate(-90 188.4 230.5)">1</text>
<text x="191.9" y="230.5" transform="rotate(-90 191.9 230.5)">2</text>
<text x="195.5" y="230.5" transform="rotate(-90 195.5 230.5)">3</text>
<text x="199" y="230.5" transform="rotate(-90 199 230.5)">4</text>
<text x="202.5" y="230.5" transform="rotate(-90 202.5 230.5)">5</text>
<text x="206.1" y="230.5" transform="rotate(-90 206.1 230.5)">6</text>
<text x="250.5" y="244.2">R1 = 33K*((3.3/0.765)-1) = 109K</text>
<text x="250.5" y="247.8">Cout &gt; (2*0.75) / (700,000*3.3*0.02) = 32uF</text>
<text x="250.5" y="251.3">Lmin &gt; ((24-3.3)/(0.75*0.35))*((3.3)/(24*700,000)) = 15 uH</text>
</g>
<g font-size="3.2">
<text x="107.2" y="53.4">1</text>
<text x="151.9" y="53.4">38</text>
<text x="110.7" y="55.1">GND</text>
<text x="143.1" y="55.1">GND</text>
<text x="392.7" y="101.4" transform="rotate(-90 392.7 101.4)">1</text>
<text x="117.9" y="119.5" transform="rotate(-90 117.9 119.5)">GND</text>
<text x="116.1" y="125" transform="rotate(-90 116.1 125)">15</text>
<text x="392.7" y="133.4" transform="rotate(-90 392.7 133.4)">1</text>
<text x="283.6" y="203.3">2</text>
<text x="287.1" y="205.1">GND</text>
<text x="73.4" y="223.1" transform="rotate(-90 73.4 223.1)">1</text>
<text x="76.9" y="223.1" transform="rotate(-90 76.9 223.1)">2</text>
<text x="103" y="223.5" transform="rotate(-90 103 223.5)">1</text>
<text x="107.3" y="223.5" transform="rotate(-90 107.3 223.5)">2</text>
<text x="110.8" y="223.5" transform="rotate(-90 110.8 223.5)">3</text>
<text x="114.3" y="223.5" transform="rotate(-90 114.3 223.5)">4</text>
<text x="145.4" y="223.5" transform="rotate(-90 145.4 223.5)">1</text>
<text x="149.6" y="223.5" transform="rotate(-90 149.6 223.5)">2</text>
<text x="153.1" y="223.5" transform="rotate(-90 153.1 223.5)">3</text>
<text x="156.7" y="223.5" transform="rotate(-90 156.7 223.5)">4</text>
</g>
<g font-size="3.2" fill="#f00">
<text x="107.2" y="64">4</text>
<text x="110.7" y="65.7">SENSOR_VP</text>
</g>
<g font-size="2.5" fill="#a54b4b">
<text x="37.1" y="223.1" transform="rotate(-90 37.1 223.1)">GND</text>
<text x="40.6" y="223.1" transform="rotate(-90 40.6 223.1)">VCC</text>
<text x="44.1" y="223.1" transform="rotate(-90 44.1 223.1)">SDA</text>
<text x="47.7" y="223.1" transform="rotate(-90 47.7 223.1)">SCL</text>
</g>
<g font-size="2.1" fill="#a54b4b">
<text x="34.6" y="232.3" transform="rotate(-90 34.6 232.3)">1</text>
<text x="38.1" y="232.3" transform="rotate(-90 38.1 232.3)">2</text>
<text x="41.7" y="232.3" transform="rotate(-90 41.7 232.3)">3</text>
<text x="45.2" y="232.3" transform="rotate(-90 45.2 232.3)">4</text>
</g>
</svg>
